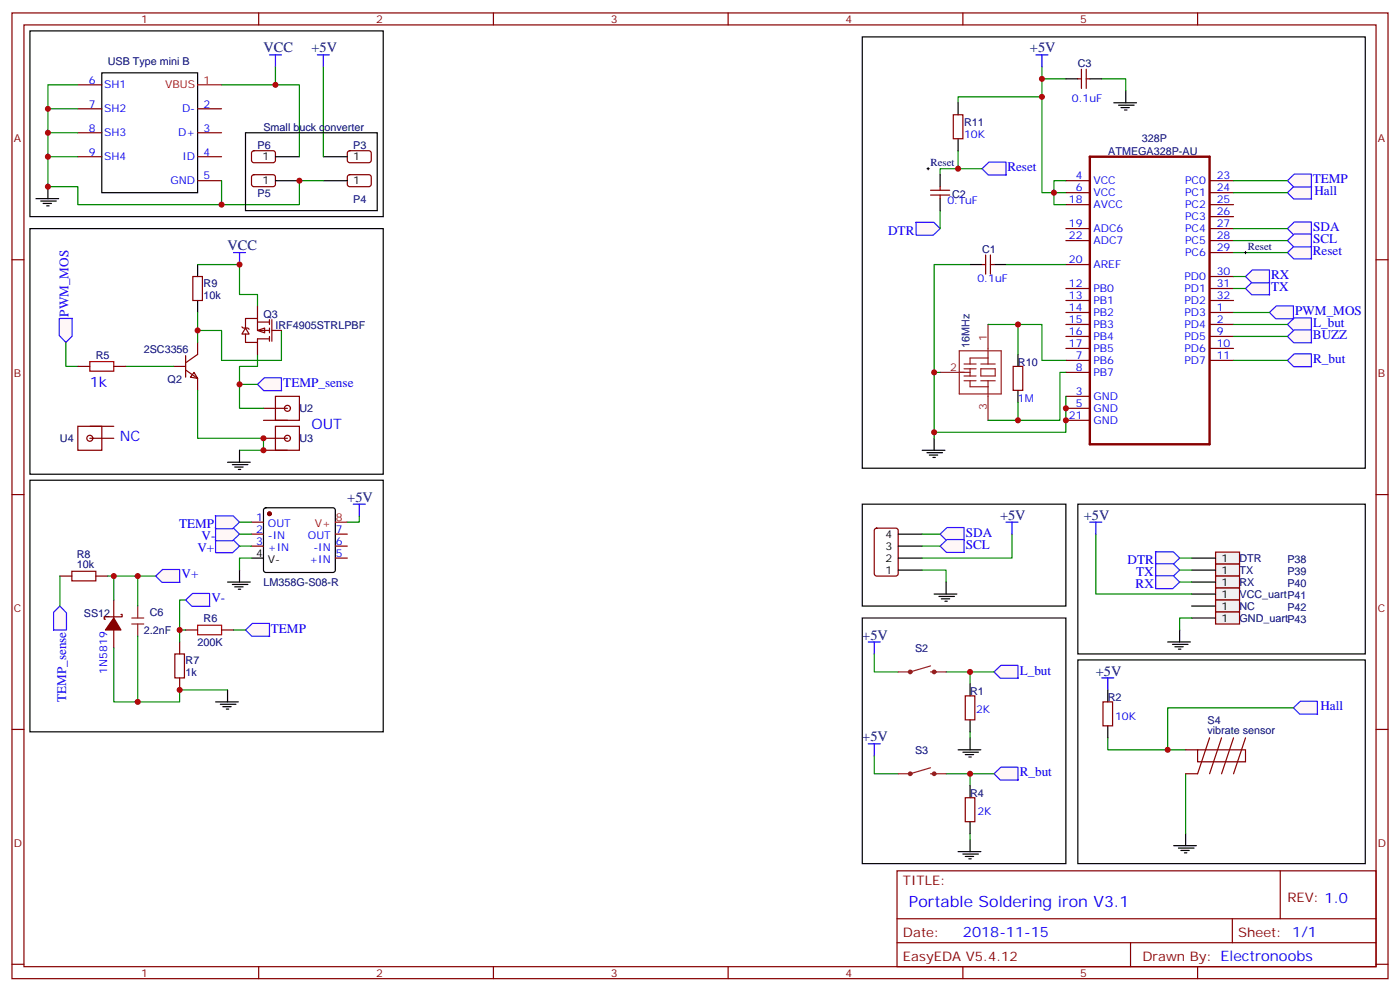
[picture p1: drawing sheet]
<svg xmlns="http://www.w3.org/2000/svg" width="412mm" height="292mm" viewBox="0 0 412 292" stroke-linecap="round" stroke-linejoin="round" font-family="sans-serif">
<g fill="none" stroke="#870000" stroke-width=".35">
<path d="M3.5 3.8h405.4v284.3h-405.4zM7.1 7.3h398.2v277.3h-398.2zM76.2 3.8v3.5M145.3 3.8v3.5M214.5 3.8v3.5M283.6 3.8v3.5M352.8 3.8v3.5M314 53.2h7M314 56.7h7M356.3 53.2h7.1M356.3 56.7h7.1M3.5 76.5h3.6"/>
<path d="M314 60.3h7M314 67.3h7M314 70.8h7M314 77.9h7M356.3 60.3h7.1M356.3 67.3h7.1M356.3 70.8h7.1M356.3 63.8h7.1M356.3 74.4h7.1M405.3 76.5h3.6M314 84.9h7M314 88.5h7"/>
<path d="M314 92h7M314 95.5h7M314 99.1h7M356.3 84.9h7.1M356.3 88.5h7.1M356.3 92h7.1M356.3 95.5h7.1M356.3 99.1h7.1M356.3 81.4h7.1M314 102.6h7M314 106.1h7M314 109.6h7"/>
<path d="M314 116.7h7M356.3 102.6h7.1M356.3 106.1h7.1M314 120.2h7M314 123.8h7M3.5 145.6h3.6M405.3 145.6h3.6M3.5 214.8h3.6M405.3 214.8h3.6M264.2 256.4h141.1v28.2h-141.1zM377.1 256.4v14.1M264.2 270.5h141.1"/>
<path d="M264.2 277.6h141.1M333 277.6v7M363 270.5v7.1M3.5 283.9h3.6M76.2 284.6v3.5M145.3 284.6v3.5M214.5 284.6v3.5M283.6 284.6v3.5M352.8 284.6v3.5M405.3 283.9h3.6"/>
</g>
<path d="M321 46.1h35.3v84.7h-35.3z" fill="none" stroke="#870000" stroke-width=".71"/>
<path d="M271.6 132.6h6.7M273 133.3h4.6M273.8 134h2.4M274.8 134.7h.7M275.2 129v3.6" fill="none" stroke="#000" stroke-width=".35"/>
<path d="M306.9 19.7v37h3.5v-3.5h3.6M306.9 28.5h-24.7v1.8M282.2 44.4v5.3h-5.3v1.7M314 56.7h-3.6v3.6h3.6M296.3 77.9h17.7" fill="none" stroke="#008700" stroke-width=".35"/>
<g fill="#fff7f7" stroke="#420aff" stroke-width=".35">
<path d="M269.8 65.5h5.3l1.8 1.8-2 2h-5z"/>
<path d="M289.3 49.7l2-2h5l.1 3.8h-5.3z"/>
</g>
<path d="M282.2 49.7h7.1" fill="none" stroke="#008700" stroke-width=".35"/>
<path d="M273 49.7h.8M273.4 49.3v.7" fill="none" stroke="#000" stroke-width=".29"/>
<path d="M379.2 74.4l2.1-2h5l.1 3.8h-5.3z" fill="#fff7f7" stroke="#420aff" stroke-width=".35"/>
<path d="M306.9 23.2h7.1M324.6 23.2h7v3.5M363.4 74.4h15.8" fill="none" stroke="#008700" stroke-width=".35"/>
<path d="M366.5 74.4h.7M366.9 74v.7" fill="none" stroke="#000" stroke-width=".29"/>
<path d="M8.8 9.1h104.1v54.7h-104.1zM328.1 30.3h6.7M329.5 31h4.6M330.2 31.7h2.5M331.3 32.4h.7M331.6 26.7v3.6" fill="none" stroke="#000" stroke-width=".35"/>
<path d="M79.4 16.2h3.5M81.1 16.2v3.5M93.5 16.2h3.5M95.2 16.2v3.5M305.2 16.2h3.5M306.9 16.2v3.5" fill="none" stroke="#00f" stroke-width=".35"/>
<path d="M17.5 93.8l3.8-.1v5.3l-1.9 1.8-1.9-2z" fill="#fff7f7" stroke="#420aff" stroke-width=".35"/>
<path d="M257.8 155.7l.4-.2h5.7l.6 .4 .1 13-.5 .7h-5.9l-.6-.4-.1-13z" fill="none" stroke="#870000" stroke-width=".35"/>
<path d="M264.6 157.3h7M264.6 167.9h7M264.6 164.3h7M264.6 160.8h7" fill="none" stroke="#000" stroke-width=".35"/>
<g fill="#fff7f7" stroke="#420aff" stroke-width=".35">
<path d="M276.9 157.3l2.1-2h5l.1 3.8h-5.3z"/>
<path d="M276.9 160.8l2.1-1.9h5l.1 3.7h-5.3z"/>
</g>
<path d="M271.6 157.3h5.3M298.1 157.3v7h-26.5M271.6 167.9h7.1v3.5M271.6 160.8h5.3" fill="none" stroke="#008700" stroke-width=".35"/>
<path d="M275.2 174.9h6.7M276.6 175.6h4.6M277.3 176.3h2.5M278.3 177h.7M278.7 171.4v3.5" fill="none" stroke="#000" stroke-width=".35"/>
<path d="M296.3 153.7h3.6M298.1 153.7v3.6" fill="none" stroke="#00f" stroke-width=".35"/>
<g fill="#fff7f7" stroke="#420aff" stroke-width=".35">
<path d="M379.2 67.3l2.1-1.9h5l.1 3.8h-5.3z"/>
<path d="M379.2 70.8l2.1-1.9h5l.1 3.8h-5.3z"/>
</g>
<path d="M363.4 67.3h15.8M363.4 70.8h15.8M278.7 197.8h7.1v3.6" fill="none" stroke="#008700" stroke-width=".35"/>
<path d="M292.8 197.8l2-1.9h5.1v3.8h-5.2z" fill="#fff7f7" stroke="#420aff" stroke-width=".35"/>
<path d="M257.5 192.5v5.3h7.1M285.8 197.8h7M285.8 215.5v1.7M278.7 227.8h7.1v3.6" fill="none" stroke="#008700" stroke-width=".35"/>
<path d="M285.8 217.2v3.6M282.2 220.8h6.7M283.6 221.5h4.6M284.3 222.2h2.5M285.4 222.9h.7" fill="none" stroke="#000" stroke-width=".35"/>
<path d="M255.8 189h3.5M257.5 189v3.5" fill="none" stroke="#00f" stroke-width=".35"/>
<path d="M292.8 227.8l2-1.9h5.1v3.8h-5.2z" fill="#fff7f7" stroke="#420aff" stroke-width=".35"/>
<path d="M257.5 222.5v5.3h7.1M285.8 227.8h7M285.8 245.5v1.7" fill="none" stroke="#008700" stroke-width=".35"/>
<path d="M282.2 250.8h6.7M283.6 251.5h4.6M284.3 252.2h2.5M285.4 252.9h.7M285.8 247.2v3.6" fill="none" stroke="#000" stroke-width=".35"/>
<path d="M255.8 219h3.5M257.5 219v3.5" fill="none" stroke="#00f" stroke-width=".35"/>
<path d="M379.2 95.5l2.1-1.9h5l.1 3.8h-5.3z" fill="#fff7f7" stroke="#420aff" stroke-width=".35"/>
<path d="M363.4 95.5h15.8" fill="none" stroke="#008700" stroke-width=".35"/>
<path d="M379.2 106.1l2.1-1.9h5l.1 3.8h-5.3z" fill="#fff7f7" stroke="#420aff" stroke-width=".35"/>
<path d="M363.4 106.1h15.8" fill="none" stroke="#008700" stroke-width=".35"/>
<path d="M74.3 51.6l.5-.2 5.9 .1 .4 .6v2.4l-.7 .5-5.9-.1-.4-.6v-2.2zM74.3 44.6l.5-.2h5.9l.4 .7v2.4l-.7 .4-5.9-.1-.4-.6v-2.1zM102.5 44.6l.5-.2h5.9l.5 .7-.1 2.4-.6 .4-6-.1-.4-.6v-2.1zM102.5 51.6l.5-.2 5.9 .1 .5 .6-.1 2.4-.6 .5-6-.1-.4-.6v-2.2z" fill="none" stroke="#870000" stroke-width=".35"/>
<path d="M81.1 46.1h7.1M81.1 53.2h7.1M95.2 46.1h7.1M95.2 53.2h7.1" fill="none" stroke="#000" stroke-width=".35"/>
<path d="M358.1 162.6h7v3.5h-7z" fill="#f0f0f0" stroke="#870000" stroke-width=".35"/>
<path d="M351 164.3h7.1" fill="none" stroke="#000" stroke-width=".35"/>
<path d="M358.1 166.1h7v3.5h-7z" fill="#f0f0f0" stroke="#870000" stroke-width=".35"/>
<path d="M351 167.9h7.1" fill="none" stroke="#000" stroke-width=".35"/>
<path d="M358.1 169.6h7v3.5h-7z" fill="#f0f0f0" stroke="#870000" stroke-width=".35"/>
<path d="M351 171.4h7.1" fill="none" stroke="#000" stroke-width=".35"/>
<path d="M358.1 173.1h7v3.6h-7z" fill="#f0f0f0" stroke="#870000" stroke-width=".35"/>
<path d="M351 174.9h7.1" fill="none" stroke="#000" stroke-width=".35"/>
<path d="M358.1 176.7h7v3.5h-7z" fill="#f0f0f0" stroke="#870000" stroke-width=".35"/>
<path d="M351 178.4h7.1" fill="none" stroke="#000" stroke-width=".35"/>
<path d="M358.1 180.2h7v3.5h-7z" fill="#f0f0f0" stroke="#870000" stroke-width=".35"/>
<path d="M344 189h6.7M345.4 189.7h4.6M346.1 190.4h2.4M347.1 191.1h.7M347.5 185.5v3.5M351 182h7.1" fill="none" stroke="#000" stroke-width=".35"/>
<path d="M322.8 157.3v17.6h28.2M351 182h-3.5v3.5" fill="none" stroke="#008700" stroke-width=".35"/>
<path d="M340.3 162.5h5.3l1.9 1.8-2 2h-5.1z" fill="#fff7f7" stroke="#420aff" stroke-width=".35"/>
<path d="M347.5 164.3h3.5" fill="none" stroke="#008700" stroke-width=".35"/>
<g fill="#fff7f7" stroke="#420aff" stroke-width=".35">
<path d="M340.3 166h5.3l1.9 1.9-2 1.9h-5.1z"/>
<path d="M340.3 169.5h5.3l1.9 1.9-2 1.9h-5.1z"/>
</g>
<path d="M347.5 167.9h3.5M347.5 171.4h3.5" fill="none" stroke="#008700" stroke-width=".35"/>
<path d="M321 153.7h3.6M322.8 153.7v3.6" fill="none" stroke="#00f" stroke-width=".35"/>
<g fill="#fff7f7" stroke="#420aff" stroke-width=".35">
<path d="M366.9 84.9l2-1.9h5l.1 3.8h-5.3z"/>
<path d="M366.9 81.4l2-1.9h5l.1 3.8h-5.3z"/>
</g>
<path d="M363.4 84.9h3.5M363.4 81.4h3.5" fill="none" stroke="#008700" stroke-width=".35"/>
<path d="M373.9 92l2.1-1.9h5l.1 3.8h-5.3z" fill="#fff7f7" stroke="#420aff" stroke-width=".35"/>
<path d="M363.4 92h10.5" fill="none" stroke="#008700" stroke-width=".35"/>
<path d="M324.6 199.6h3.5M326.3 199.6v3.5" fill="none" stroke="#00f" stroke-width=".35"/>
<path d="M345.7 249h6.7M347.1 249.7h4.6M347.8 250.4h2.5M348.9 251.1h.7M349.2 245.5v3.5" fill="none" stroke="#000" stroke-width=".35"/>
<g fill="#fff7f7" stroke="#420aff" stroke-width=".35">
<path d="M381 208.4l2-1.9h5.1v3.8h-5.2z"/>
<path d="M379.2 56.7l2.1-1.9h5l.1 3.8h-5.3z"/>
</g>
<g fill="none" stroke="#870000" stroke-width=".35">
<path d="M81.1 116.7h7.1v7.1h-7.1zM77.6 120.2h7.1M77.6 123.8h7.1M77.6 129h7.1M77.6 132.6h7.1M81.1 125.5h7.1v7.1h-7.1z"/>
<circle cx="84.7" cy="120.2" r=".88"/>
<circle cx="84.7" cy="129" r=".88"/>
</g>
<path d="M72.3 185.5l2-1.9h5.1l.1 3.7h-5.3z" fill="#fff7f7" stroke="#420aff" stroke-width=".35"/>
<path d="M68.8 74.4h3.5M70.6 74.4v3.5M104.1 148.4h3.5M105.8 148.4v3.6" fill="none" stroke="#00f" stroke-width=".35"/>
<path d="M63.5 206.7h6.7M64.9 207.4h4.6M65.6 208.1h2.5M66.7 208.8h.7M67 203.1v3.6" fill="none" stroke="#000" stroke-width=".35"/>
<path d="M58.2 184.1h7.1v2.8h-7.1z" fill="none" stroke="#a10000" stroke-width=".35"/>
<path d="M21.2 168.2h7v2.8h-7zM33.5 176.7v5.3M33.5 185.5v5.3M35.6 180.9h.4v.7h-5.3v.7h.3M51.5 192.5h2.8v7.1h-2.8zM54.7 185.5h3.5M65.3 185.5h3.5" fill="none" stroke="#870000" stroke-width=".35"/>
<path d="M17.6 169.6h3.6M28.2 169.6h3.5M52.9 189v3.5M52.9 199.6v3.5" fill="none" stroke="#800000" stroke-width=".35"/>
<path d="M45.9 169.6h-5.3v8.8M33.5 190.8v15.9h7.1M40.6 187.3v19.4h12.3v-3.6h14.1M54.7 185.5h-1.8v3.5" fill="none" stroke="#008700" stroke-width=".35"/>
<path d="M40.6 178.4v3.6M38.8 183.7h3.5M38.8 182h3.5M40.6 183.7v3.6" fill="none" stroke="#8c2424" stroke-width=".35"/>
<path d="M33.5 182l2.1 3.5h-4.6z" fill="#870000" stroke="#870000" stroke-width=".35"/>
<path d="M17.6 178.4l2 2.1v5l-3.8 .1v-5.3z" fill="#fff7f7" stroke="#420aff" stroke-width=".35"/>
<path d="M17.6 169.6v8.8" fill="none" stroke="#008700" stroke-width=".35"/>
<path d="M75.8 113.2l2.1-2h5l.1 3.8h-5.3z" fill="#fff7f7" stroke="#420aff" stroke-width=".35"/>
<path d="M54.7 176.7h-1.8v8.8" fill="none" stroke="#008700" stroke-width=".35"/>
<path d="M379.2 53.2l2.1-1.9h5l.1 3.8h-5.3z" fill="#fff7f7" stroke="#420aff" stroke-width=".35"/>
<path d="M363.4 53.2h15.8M363.4 56.7h15.8M276.9 62v5.3M68.8 185.5h3.5" fill="none" stroke="#008700" stroke-width=".35"/>
<path d="M254 10.9h148.2v127h-148.2zM8.8 67.3h104.1v72.3h-104.1zM8.8 141.4h104.1v74.1h-104.1zM254 148.4h60v30h-60zM317.5 148.4h84.7v44.1h-84.7zM254 182h60v72.3h-60zM317.5 194.3h84.7v60h-84.7z" fill="none" stroke="#000" stroke-width=".35"/>
<path d="M379.2 99.1l2.1-2h5l.1 3.8h-5.3z" fill="#fff7f7" stroke="#420aff" stroke-width=".35"/>
<g fill="none" stroke="#008700" stroke-width=".35">
<path d="M81.1 19.7v5.3h-15.8M14.1 39.1h8.8M22.9 32h-8.8v23h8.8v5.3h65.3v-7.1h7M22.9 25h-8.8v7M14.1 46.1h8.8M285.8 77.9h-10.6v51.1M58.2 92v5.3h7.1v8.8h17.6v-8.8M58.2 97.3v3.5M291 95.5h15.9v10.6h7.1M299.9 95.5v8.9M363.4 99.1h15.8M19.4 100.8v7.1h3.5"/>
<path d="M37 107.9h14.2M70.6 113.2h5.2M75.8 107.9h-5.2v12.3h7M275.2 109.6h1.7M299.9 118.5v5.3M314 109.6h-1.8v14.2h-21.2M314 116.7v10.6h-38.8M105.8 152v1.7h-3.5M74.1 164.3h-3.5v3.6M326.3 217.2v3.6h22.9M381 208.4h-37v12.4M349.2 227.8v17.7"/>
</g>
<g fill="none" stroke="#870000" stroke-width=".35">
<path d="M22.9 32h7.1M22.9 39.1h7.1M22.9 25h7.1M58.2 32h7.1M58.2 39.1h7.1M280.8 33.8h2.8v7.1h-2.8zM317.5 23.2h1.1M318.6 20.4v5.6M320 20.4v5.6M320 23.2h1M22.9 46.1h7.1M58.2 46.1h7.1"/>
<path d="M58.2 53.2h7.1M274.1 57.4h5.7M274.1 56h5.7M276.9 55v1M276.9 57.4v1.1M289.3 77.9h1M290.3 75.1v5.6M291.7 75.1v5.6M291.7 77.9h1.1M56.8 81.4h2.8v7.1h-2.8zM51.2 107.9h3.5M54.7 108.9l3.5 2.5v3.5"/>
<path d="M54.7 104.7v6.4M57.1 109.6l1.1 1.8-2.1-.3zM58.2 100.8v3.6l-3.5 2.4M298.4 107.9h2.9v7h-2.9zM22.9 125.5h7.1v7.1h-7.1zM26.5 129h7M26.5 125.5h7M74.1 153.7h3.5M74.1 157.3h3.5M98.8 157.3h3.5M74.1 160.8h3.5M98.8 160.8h3.5"/>
<path d="M98.8 164.3h3.5M284.3 204.9h2.9v7h-2.9zM324.9 206.7h2.8v7h-2.8zM284.3 234.9h2.9v7h-2.9z"/>
<circle cx="26.5" cy="129" r=".88"/>
</g>
<g fill="none" stroke="#000" stroke-width=".35">
<path d="M30 21.4h28.2v35.3h-28.2zM282.2 30.3v3.5M314 23.2h3.5M321 23.2h3.6M10.6 58.5h6.7M12 59.2h4.6M12.7 59.9h2.5M14.1 55v3.5M276.9 51.4v3.6M276.9 58.5v3.5M282.2 40.9v3.5M13.8 60.6h.7"/>
<path d="M58.2 77.9v3.5M285.8 77.9h3.5M292.8 77.9h3.5M58.2 88.5v3.5M299.9 104.4v3.5M299.9 114.9v3.6M77.8 149.7l.5-.2h19.8l.5 .2 .2 .5v17.7l-.3 .5-.4 .2h-19.8l-.5-.3-.2-.4v-17.7zM67 171.4h6.7M68.4 172.1h4.6M69.1 172.8h2.5M70.2 173.5h.7M70.6 167.9v3.5"/>
<path d="M74.1 164.3h3.5M285.8 201.4v3.5M285.8 211.9v3.6M326.3 203.1v3.6M326.3 213.7v3.5M285.8 231.4v3.5M285.8 241.9v3.6"/>
</g>
<g fill="none" stroke="#8c2424" stroke-width=".35">
<path d="M291 95.5v11.7M276.9 109.6h8.9M282.6 103.3h12.3v12.7h-12.3zM284 110.7h3.5M284 108.6h3.5M284 112.1h3.5M284 107.2h3.5M285.8 108.6v2.1M285.8 112.1v1.8h5.2M288.9 108.6h4.3v2.1h-4.3zM288.9 112.1h4.3M288.9 107.2h4.3"/>
<path d="M291 112.1v11.7M291 105.4h-5.2v1.8"/>
</g>
<path d="M58.2 25h7.1M98.8 153.7h3.5" fill="none" stroke="#f00" stroke-width=".35"/>
<circle cx="79.4" cy="151.3" r=".53" fill="#870000" stroke="#870000" stroke-width=".35"/>
<g fill="#fff7f7" stroke="#420aff" stroke-width=".35">
<path d="M54.7 176.7l2-2h5l.1 3.8h-5.3z"/>
<path d="M45.9 169.6l2-1.9h5l.1 3.8h-5.3z"/>
<path d="M63.4 158.9h5.3l1.9 1.9-2.1 1.9h-5z"/>
</g>
<path d="M70.6 160.8h3.5" fill="none" stroke="#008700" stroke-width=".35"/>
<path d="M63.4 155.4h5.3l1.9 1.9-2.1 1.9h-5z" fill="#fff7f7" stroke="#420aff" stroke-width=".35"/>
<path d="M70.6 157.3h3.5" fill="none" stroke="#008700" stroke-width=".35"/>
<path d="M63.4 151.9h5.3l1.9 1.8-2.1 2h-5z" fill="#fff7f7" stroke="#420aff" stroke-width=".35"/>
<path d="M58.2 77.9h12.4v8.8h5.2v3.5M58.2 114.9v14.1h19.4v3.6h-7M75.8 104.4v3.5M70.6 153.7h3.5M31.7 169.6h1.8M40.6 169.6h-7.1v7.1" fill="none" stroke="#008700" stroke-width=".35"/>
<path d="M67 136.1h6.7M68.4 136.8h4.6M69.1 137.5h2.5M70.2 138.2h.7M70.6 132.6v3.5" fill="none" stroke="#000" stroke-width=".35"/>
<path d="M26.5 106.5h7v2.8h-7z" fill="none" stroke="#a10000" stroke-width=".35"/>
<path d="M22.9 107.9h3.6M33.5 107.9h3.5M356.3 217.2l-3.5 10.6h-3.6M359.8 217.2l-3.5 10.6M363.4 217.2l-3.6 10.6M366.9 217.2l-3.5 10.6M349.2 220.8h3.6M352.8 220.8h14.1v3.5h-14.1z" fill="none" stroke="#870000" stroke-width=".35"/>
<path d="M274.1 196.1l-6 1.7h-3.5M274.1 197.8h4.6M274.1 226.1l-6 1.7h-3.5M274.1 227.8h4.6" fill="none" stroke="#8c2424" stroke-width=".35"/>
<g fill="none" stroke="#8c2424" stroke-width=".71">
<circle cx="268.1" cy="197.8" r=".35"/>
<circle cx="275.2" cy="197.8" r=".35"/>
<circle cx="268.1" cy="227.8" r=".35"/>
<circle cx="275.2" cy="227.8" r=".35"/>
</g>
<path d="M75.8 97.3l2.2-.7v1.4z" fill="#fff" stroke="#870000" stroke-width=".35"/>
<g fill="none" stroke="#870000" stroke-width=".35">
<path d="M71.3 96.2l.3 .4h1.4l.4 .3M72.3 96.6l1.1 1.8h-2.1zM72.3 98.4v2.4h3.5v-1h3.6M75.8 93.8h-3.5v2.8M75.8 93.8v3.5h3.6M75.8 94.8h3.6M75.8 90.2v3.6M79.4 94.1v1.4M79.4 96.6v1.4M79.4 99.1v1.4M80.1 94.1v6.4M80.1 97.3h2.8"/>
<path d="M75.8 100.8v3.6"/>
</g>
<path d="M95.2 19.7v26.4M81.1 25h7.1v21.1M65.3 53.2v7.1" fill="none" stroke="#008700" stroke-width=".35"/>
<path d="M72.3 39.1h38.8v22.9h-38.8z" fill="none" stroke="#000" stroke-width=".35"/>
<g fill="#c00">
<circle cx="81.1" cy="25" r=".88"/>
<circle cx="88.2" cy="53.2" r=".88"/>
<circle cx="70.6" cy="77.9" r=".88"/>
<circle cx="77.6" cy="132.6" r=".88"/>
<circle cx="77.6" cy="129" r=".88"/>
<circle cx="52.9" cy="203.1" r=".88"/>
<circle cx="33.5" cy="169.6" r=".88"/>
<circle cx="14.1" cy="46.1" r=".88"/>
<circle cx="14.1" cy="39.1" r=".88"/>
<circle cx="70.6" cy="113.2" r=".88"/>
<circle cx="58.2" cy="97.3" r=".88"/>
<circle cx="275.2" cy="127.3" r=".88"/>
<circle cx="275.2" cy="109.6" r=".88"/>
<circle cx="299.9" cy="95.5" r=".88"/>
<circle cx="344" cy="220.8" r=".88"/>
<circle cx="40.6" cy="206.7" r=".88"/>
<circle cx="285.8" cy="227.8" r=".88"/>
<circle cx="310.4" cy="56.7" r=".88"/>
<circle cx="306.9" cy="28.5" r=".88"/>
<circle cx="282.2" cy="49.7" r=".88"/>
<circle cx="306.9" cy="23.2" r=".88"/>
<circle cx="285.8" cy="197.8" r=".88"/>
<circle cx="299.9" cy="123.8" r=".88"/>
<circle cx="314" cy="123.8" r=".88"/>
<circle cx="314" cy="120.2" r=".88"/>
<circle cx="14.1" cy="32" r=".88"/>
<circle cx="52.9" cy="185.5" r=".88"/>
<circle cx="40.6" cy="169.6" r=".88"/>
<circle cx="14.1" cy="55" r=".88"/>
<circle cx="65.3" cy="60.3" r=".88"/>
</g>
<text font-size="4.6" fill="#00f" x="267.8" y="267">Portable Soldering iron V3.1</text>
<g font-size="4.2" fill="#000080">
<text x="77.6" y="15.5">VCC</text>
<text x="91.7" y="15.5">+5V</text>
<text x="303.4" y="15.5">+5V</text>
<text x="67" y="73.7">VCC</text>
<text x="102.3" y="147.7">+5V</text>
<text x="294.6" y="153">+5V</text>
<text x="319.3" y="153">+5V</text>
<text x="254" y="188.3">+5V</text>
<text x="322.8" y="198.9">+5V</text>
<text x="254" y="218.3">+5V</text>
</g>
<g font-size="4.2" fill="#00f">
<text x="26.5" y="113.9">1k</text>
<text x="35.3" y="129.8">NC</text>
<text x="91.7" y="126.2">OUT</text>
<text x="283.6" y="275.8">2018-11-15</text>
</g>
<g font-size="3.9" fill="#00f">
<text x="296.7" y="50.4">Reset</text>
<text x="386.7" y="54">TEMP</text>
<text x="387.2" y="57.3">Hall</text>
<text x="261.6" y="69.1">DTR</text>
<text x="386.8" y="68.1">SDA</text>
<text x="386.8" y="71.6">SCL</text>
<text x="386.7" y="75.1">Reset</text>
<text x="374.4" y="82.2">RX</text>
<text x="374.4" y="85.7">TX</text>
<text x="20.1" y="93.2" transform="rotate(-90 20.1 93.2)">PWM_MOS</text>
<text x="381.5" y="92.8">PWM_MOS</text>
<text x="386.7" y="99.8">BUZZ</text>
<text x="386.8" y="96.3">L_but</text>
<text x="386.8" y="106.9">R_but</text>
<text x="83.4" y="113.9">TEMP_sense</text>
<text x="52.7" y="155.5">TEMP</text>
<text x="59.4" y="159.1">V-</text>
<text x="284.5" y="158.1">SDA</text>
<text x="284.5" y="161.6">SCL</text>
<text x="58.1" y="162.6">V+</text>
<text x="332.1" y="166.1">DTR</text>
<text x="53.5" y="170.3">V+</text>
<text x="334.5" y="173.2">RX</text>
<text x="334.7" y="169.6">TX</text>
<text x="62.3" y="177.4">V-</text>
<text x="79.8" y="186.3">TEMP</text>
<text x="300.4" y="198.6">L_but</text>
<text x="19.5" y="206.7" transform="rotate(-90 19.5 206.7)">TEMP_sense</text>
<text x="389" y="209">Hall</text>
<text x="300.4" y="228.6">R_but</text>
</g>
<g font-size="3.9" fill="#800">
<text x="266" y="260.6">TITLE:</text>
<text x="379.2" y="265.6">REV: 1.0</text>
<text x="266" y="275.8">Date:</text>
<text x="364.8" y="275.8">Sheet: 1/1</text>
<text x="266" y="282.9">EasyEDA V5.4.12</text>
<text x="336.5" y="282.9">Drawn By: Electronoobs</text>
</g>
<g font-size="3.2" fill="#800">
<text x="41.6" y="6.8">1</text>
<text x="110.8" y="6.8">2</text>
<text x="179.9" y="6.8">3</text>
<text x="249.1" y="6.8">4</text>
<text x="318.2" y="6.8">5</text>
<text x="4.1" y="41.9">A</text>
<text x="405.9" y="41.9">A</text>
<text x="4.1" y="111.1">B</text>
<text x="405.9" y="111.1">B</text>
<text x="4.1" y="180.2">C</text>
<text x="405.9" y="180.2">C</text>
<text x="4.1" y="249.3">D</text>
<text x="405.9" y="249.3">D</text>
<text x="41.6" y="287.6">1</text>
<text x="110.8" y="287.6">2</text>
<text x="179.9" y="287.6">3</text>
<text x="249.1" y="287.6">4</text>
<text x="318.2" y="287.6">5</text>
</g>
<g font-size="3.2" fill="#000080">
<text x="31.7" y="19.2">USB Type mini B</text>
<text x="317.5" y="19.7">C3</text>
<text x="77.6" y="38.5">Small buck converter</text>
<text x="284" y="37.1">R11</text>
<text x="336.4" y="41.9">328P</text>
<text x="75.8" y="43.8">P6</text>
<text x="104.1" y="43.8">P3</text>
<text x="326.5" y="45.6">ATMEGA328P-AU</text>
<text x="274.1" y="48.8">Reset</text>
<text x="75.9" y="57.9">P5</text>
<text x="104.1" y="59.7">P4</text>
<text x="280.5" y="58.2">C2</text>
<text x="289.3" y="74.4">C1</text>
<text x="367.6" y="73.5">Reset</text>
<text x="60" y="88">10k</text>
<text x="60" y="84.5">R9</text>
<text x="77.6" y="93.6">Q3</text>
<text x="81.1" y="96.7">IRF4905STRLPBF</text>
<text x="28.2" y="105.6">R5</text>
<text x="42.3" y="103.9">2SC3356</text>
<text x="285.6" y="102.5" transform="rotate(-90 285.6 102.5)">16MHz</text>
<text x="299.9" y="107.7">R10</text>
<text x="49.4" y="112.7">Q2</text>
<text x="88.2" y="121.4">U2</text>
<text x="17.6" y="130.2">U4</text>
<text x="88.2" y="130.3">U3</text>
<text x="22.6" y="167.1">10k</text>
<text x="22.6" y="164.3">R8</text>
<text x="365.1" y="165.6">DTR</text>
<text x="379.2" y="165.9">P38</text>
<text x="77.6" y="172.6">LM358G-S08-R</text>
<text x="365.1" y="169.1">TX</text>
<text x="365.1" y="172.7">RX</text>
<text x="379.2" y="169.4">P39</text>
<text x="379.2" y="172.9">P40</text>
<text x="365.1" y="176.2">VCC_uartP41</text>
<text x="365.1" y="179.7">NC</text>
<text x="379.2" y="180">P42</text>
<text x="24.7" y="181.8">SS12</text>
<text x="44.1" y="181.4">C6</text>
<text x="60" y="183.2">R6</text>
<text x="365.1" y="183.2">GND_uartP43</text>
<text x="42.3" y="186.7">2.2nF</text>
<text x="58.2" y="190.2">200K</text>
<text x="269.6" y="192">S2</text>
<text x="54.7" y="195.6">R7</text>
<text x="54.7" y="199.1">1k</text>
<text x="285.8" y="204.8">R1</text>
<text x="326.3" y="206.5">R2</text>
<text x="355.7" y="213.1">S4</text>
<text x="269.6" y="222">S3</text>
<text x="355.7" y="216.2">vibrate sensor</text>
<text x="285.8" y="234.7">R4</text>
</g>
<g font-size="3.2" fill="#00f">
<text x="26.2" y="24.6">6</text>
<text x="30.7" y="26">SH1</text>
<text x="26.2" y="31.7">7</text>
<text x="30.7" y="33.1">SH2</text>
<text x="53.6" y="33.1">D-</text>
<text x="60" y="31.7">2</text>
<text x="315.7" y="30.1">0.1uF</text>
<text x="26.2" y="38.7">8</text>
<text x="30.7" y="40.1">SH3</text>
<text x="52.5" y="40.1">D+</text>
<text x="60" y="38.7">3</text>
<text x="284" y="40.6">10K</text>
<text x="26.2" y="45.8">9</text>
<text x="30.7" y="47.2">SH4</text>
<text x="53.7" y="47.2">ID</text>
<text x="60" y="45.8">4</text>
<text x="60" y="52.8">5</text>
<text x="316.9" y="52.8">4</text>
<text x="358.4" y="52.8">23</text>
<text x="50.2" y="54.3">GND</text>
<text x="314.9" y="59.9">18</text>
<text x="316.9" y="56.4">6</text>
<text x="322.1" y="54.3">VCC</text>
<text x="322.1" y="57.8">VCC</text>
<text x="349.1" y="54.3">PC0</text>
<text x="349.1" y="57.8">PC1</text>
<text x="358.4" y="56.4">24</text>
<text x="358.4" y="59.9">25</text>
<text x="279.1" y="60.2">0.1uF</text>
<text x="322.1" y="61.3">AVCC</text>
<text x="349.1" y="61.3">PC2</text>
<text x="349.1" y="64.8">PC3</text>
<text x="358.4" y="63.4">26</text>
<text x="314.9" y="67">19</text>
<text x="314.9" y="70.5">22</text>
<text x="322.1" y="68.4">ADC6</text>
<text x="322.1" y="71.9">ADC7</text>
<text x="349.1" y="68.4">PC4</text>
<text x="349.1" y="71.9">PC5</text>
<text x="358.4" y="67">27</text>
<text x="358.4" y="70.5">28</text>
<text x="314.9" y="77.5">20</text>
<text x="349.1" y="75.4">PC6</text>
<text x="358.4" y="74">29</text>
<text x="287.9" y="83.1">0.1uF</text>
<text x="322.1" y="79">AREF</text>
<text x="348.9" y="82.5">PD0</text>
<text x="358.4" y="81.1">30</text>
<text x="314.9" y="84.6">12</text>
<text x="314.9" y="88.1">13</text>
<text x="322.1" y="86">PB0</text>
<text x="322.1" y="89.5">PB1</text>
<text x="348.9" y="86">PD1</text>
<text x="348.9" y="89.5">PD2</text>
<text x="358.4" y="84.6">31</text>
<text x="358.4" y="88.1">32</text>
<text x="314.9" y="91.7">14</text>
<text x="314.9" y="95.2">15</text>
<text x="322.1" y="93.1">PB2</text>
<text x="348.9" y="93.1">PD3</text>
<text x="358.4" y="91.7">1</text>
<text x="358.4" y="95.2">2</text>
<text x="314.9" y="98.7">16</text>
<text x="322.1" y="96.6">PB3</text>
<text x="322.1" y="100.1">PB4</text>
<text x="348.9" y="96.6">PD4</text>
<text x="348.9" y="100.1">PD5</text>
<text x="358.4" y="98.7">9</text>
<text x="314.9" y="102.2">17</text>
<text x="316.9" y="105.8">7</text>
<text x="322.1" y="103.6">PB5</text>
<text x="322.1" y="107.2">PB6</text>
<text x="348.9" y="103.6">PD6</text>
<text x="348.9" y="107.2">PD7</text>
<text x="358.4" y="102.2">10</text>
<text x="358.4" y="105.8">11</text>
<text x="316.9" y="109.3">8</text>
<text x="322.1" y="110.7">PB7</text>
<text x="299.9" y="118.3">1M</text>
<text x="316.9" y="116.3">3</text>
<text x="316.9" y="119.9">5</text>
<text x="322.1" y="117.8">GND</text>
<text x="314.9" y="123.4">21</text>
<text x="322.1" y="121.3">GND</text>
<text x="322.1" y="124.8">GND</text>
<text x="75.4" y="153.4">1</text>
<text x="78.9" y="155.2">OUT</text>
<text x="75.4" y="156.9">2</text>
<text x="75.4" y="160.4">3</text>
<text x="78.9" y="158.7">-IN</text>
<text x="90.7" y="158.7">OUT</text>
<text x="99" y="160.4">6</text>
<text x="99" y="156.9">7</text>
<text x="78.9" y="162.2">+IN</text>
<text x="91.2" y="165.7">+IN</text>
<text x="92.3" y="162.2">-IN</text>
<text x="99" y="164">5</text>
<text x="31.6" y="198.4" transform="rotate(-90 31.6 198.4)">1N5819</text>
<text x="287.5" y="209.9">2K</text>
<text x="328.5" y="211.9">10K</text>
<text x="287.9" y="240.1">2K</text>
</g>
<g font-size="3.2" fill="#f00">
<text x="48.7" y="26">VBUS</text>
<text x="60" y="24.6">1</text>
<text x="92.7" y="155.2">V+</text>
<text x="99" y="153.4">8</text>
</g>
<g font-size="3.2">
<text x="77.4" y="47.2">1</text>
<text x="104.1" y="47.2">1</text>
<text x="77.4" y="54.3">1</text>
<text x="104.1" y="54.3">1</text>
<text x="260.8" y="161.9">3</text>
<text x="260.8" y="158.3">4</text>
<text x="75.4" y="164">4</text>
<text x="78.9" y="165.7">V-</text>
<text x="260.8" y="165.4">2</text>
<text x="359.8" y="165.4">1</text>
<text x="260.8" y="168.9">1</text>
<text x="359.8" y="168.9">1</text>
<text x="359.8" y="172.4">1</text>
<text x="359.8" y="176">1</text>
<text x="359.8" y="179.5">1</text>
<text x="359.8" y="183">1</text>
</g>
<g font-size="3.2" fill="#8d2323">
<text x="290.7" y="100.5" transform="rotate(-90 290.7 100.5)">1</text>
<text x="279.9" y="109.3">2</text>
<text x="290.7" y="120.8" transform="rotate(-90 290.7 120.8)">3</text>
</g>
</svg>
